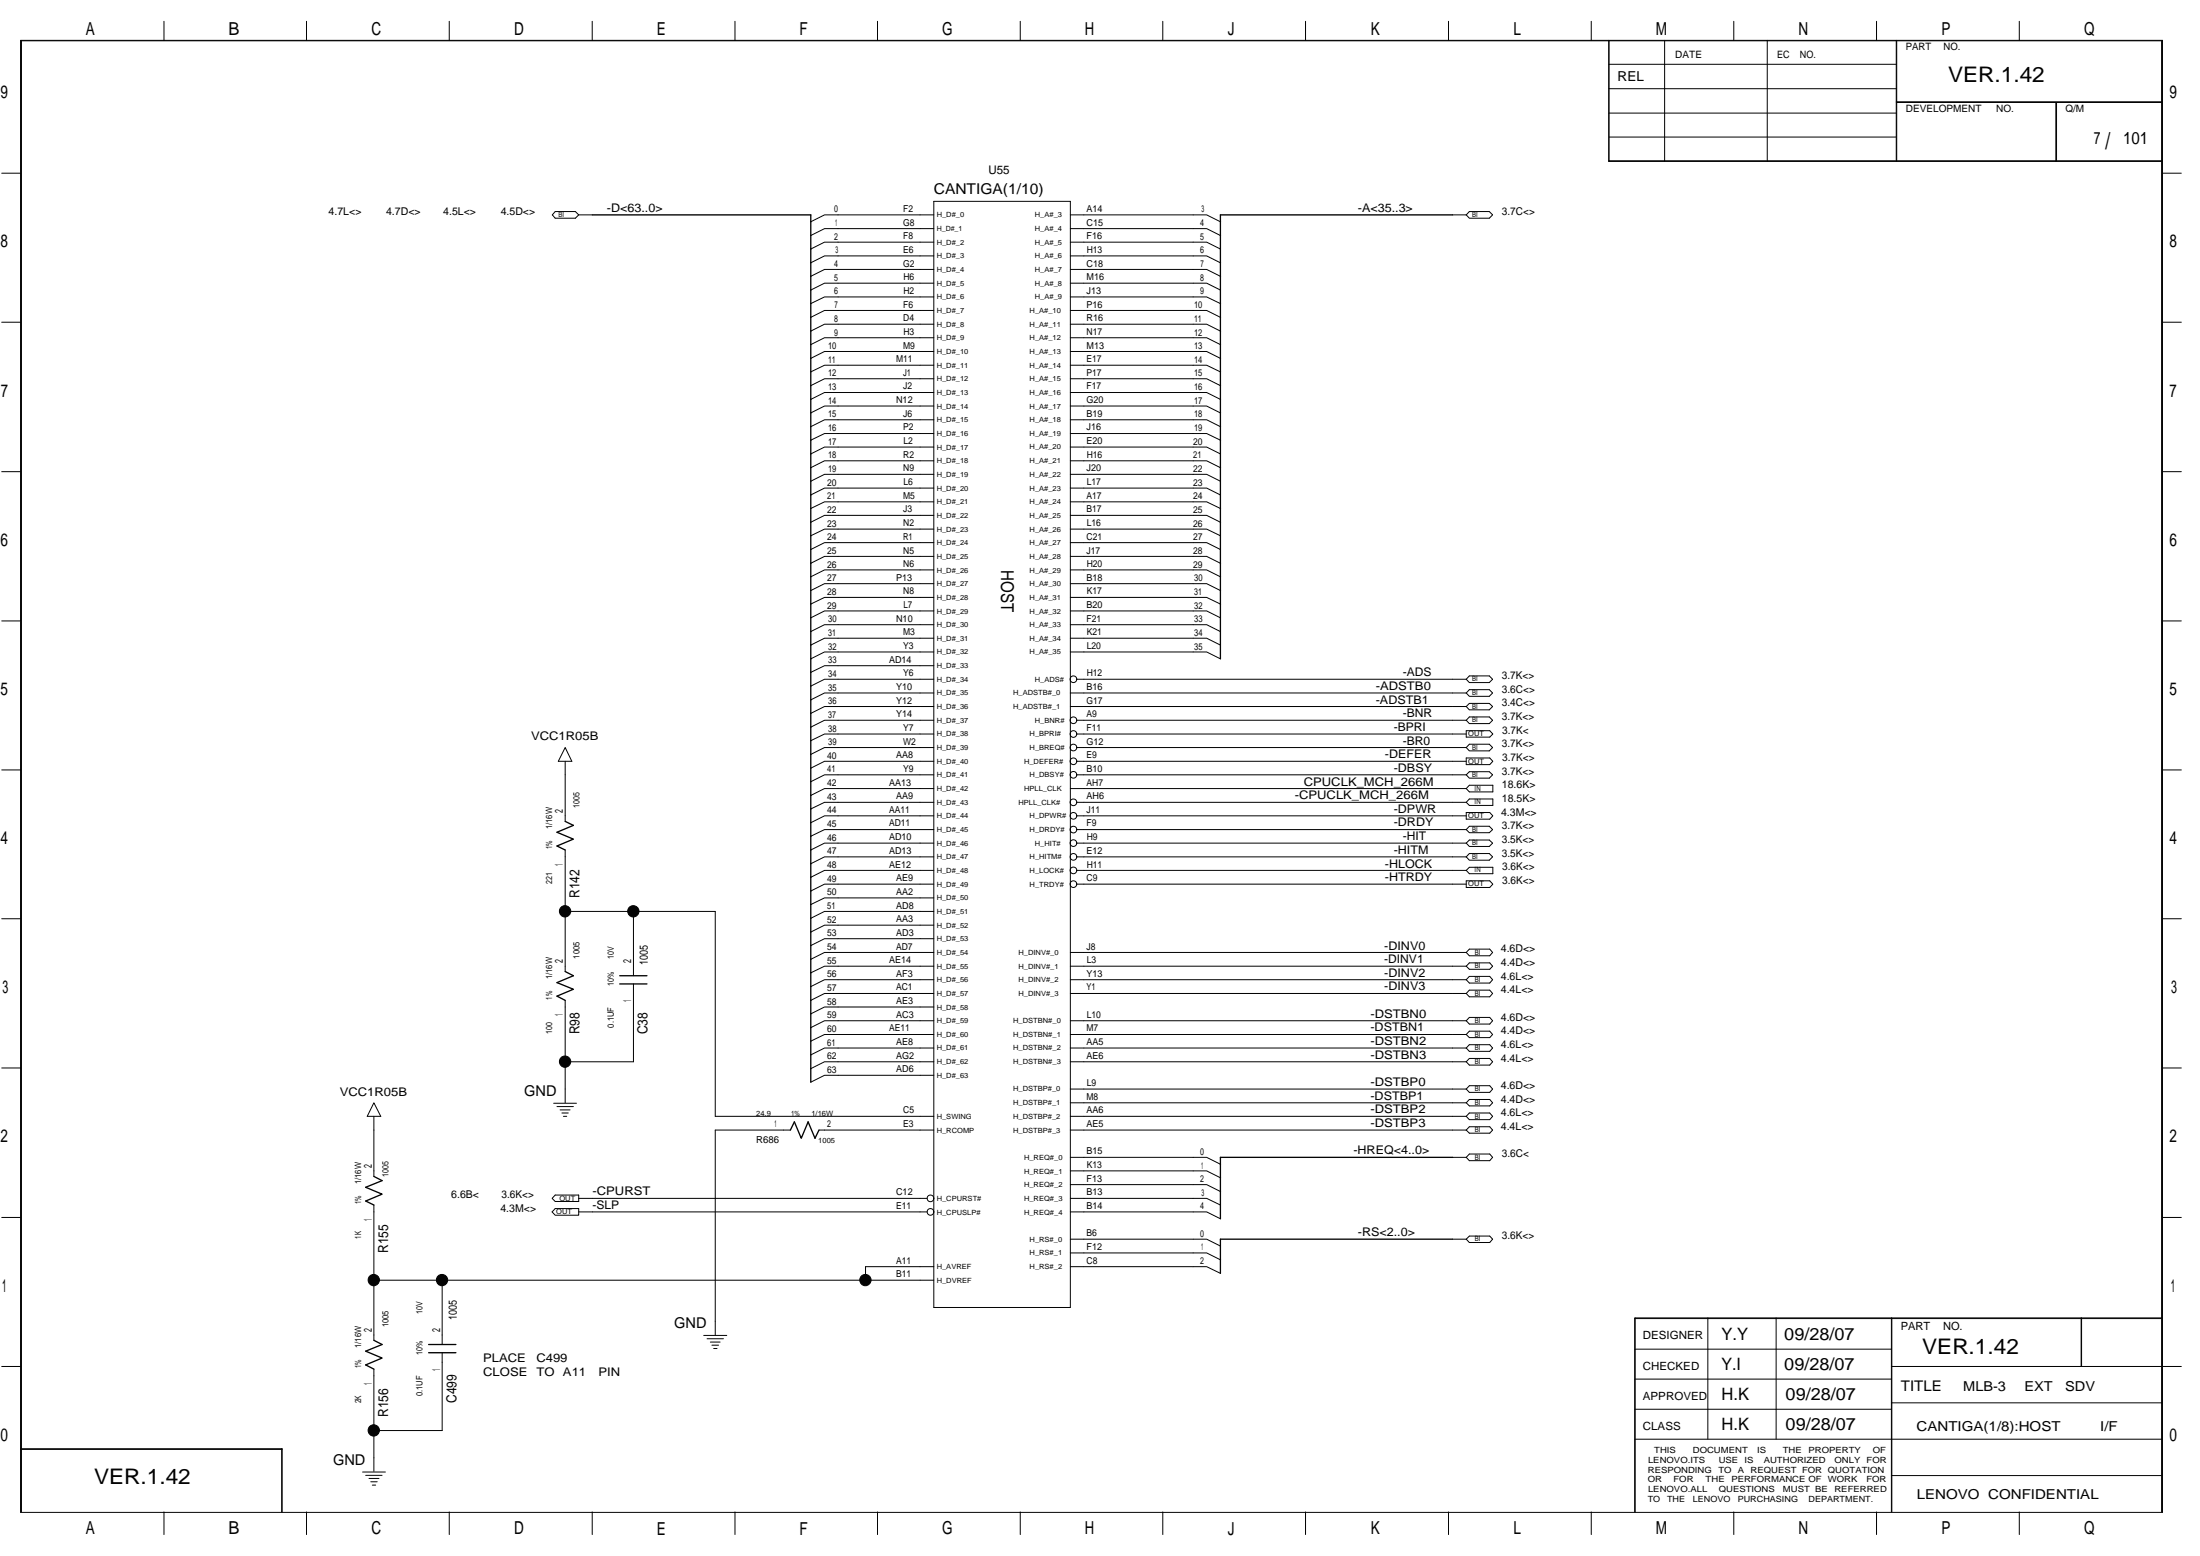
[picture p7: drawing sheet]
<svg xmlns="http://www.w3.org/2000/svg" width="420mm" height="297mm" viewBox="0 0 420 297" stroke-linecap="round" stroke-linejoin="round" font-family="sans-serif">
<g fill="none" stroke="#000" stroke-width=".25">
<path d="M113.1 41h41.7v165.6M277.4 41h-44.3v84.8M107.9 156.8l1.6 .8-3.1 1.3 3.1 1.3-3.1 1.3 1.5 .8M107.9 185.5l1.6 .8-3.1 1.3 3.1 1.2-3.1 1.4 1.5 .8M118.4 186.3h5.2M118.4 187.8h5.2M150.9 215.7l.8-1.5 1.3 3.1 1.3-3.1 1.3 3.1 .8-1.6M71.4 224.6l1.6 .8-3.2 1.3 3.2 1.3-3.2 1.3 1.6 .7M277.4 220.9h-44.3v11.8M277.4 236.6h-44.3v6.5M71.4 255.9l1.6 .8-3.2 1.2 3.2 1.3-3.2 1.4 1.6 .8M81.9 258.2h5.2"/>
<path d="M81.9 256.7h5.2"/>
</g>
<g fill="none" stroke="#000" stroke-width=".19">
<path d="M3.9 7.7h409.1v281h-409.1zM31.3 4.1v3.6M58.5 4.1v3.6M85.8 4.1v3.6M113.1 4.1v3.6M140.4 4.1v3.6M167.6 4.1v3.6M194.8 4.1v3.6M222.1 4.1v3.6M249.3 4.1v3.6M276.6 4.1v3.6M303.9 4.1v3.6"/>
<path d="M307.2 7.7v23.1h105.8M307.2 12.3h55M307.2 16.9h55M307.3 7.7v23.1M317.9 7.7v23.1M331.1 4.1v3.6M337.5 7.7v23.1M358.4 4.1v3.6M362.2 7.7v23.1M362.2 19.4h50.8M362.2 19.6h50.8M385.6 4.1v3.6"/>
<path d="M392.6 19.6v11.2M392.8 19.6v11.2M.3 33.1h3.6M178.3 38.4h26.1v211.2h-26.1zM307.2 30.7h105.8M307.2 21.6h55M307.3 26.2h54.9M413 33.1h3.6M106 40.4h3.9l.6 .6-.6 .7h-3.9l-.5-.7zM110.5 41h2.6M178.3 59.3h-20.8l-2.7 1.3M178.3 51.4h-20.8l-2.7 1.3"/>
<path d="M178.3 54.1h-20.8l-2.7 1.3M178.3 56.7h-20.8l-2.7 1.3M178.3 48.9h-20.8l-2.7 1.3M178.3 46.2h-20.8l-2.7 1.3M178.3 41h-20.8l-2.7 1.3M178.3 43.6h-20.8l-2.7 1.4M204.4 51.4h26.1l2.6 1.3M204.4 54.1h26.1l2.6 1.3M204.4 56.7h26.1l2.6 1.3M204.4 59.3h26.1l2.6 1.3M204.4 43.6h26.1l2.6 1.4M204.4 41h26.1l2.6 1.3"/>
<path d="M204.4 48.9h26.1l2.6 1.3M204.4 46.2h26.1l2.6 1.3M277.4 41h2.6M280.6 40.4h3.8l.7 .6-.7 .7h-3.8l-.6-.7zM.3 61.5h3.6M178.3 77.5h-20.8l-2.7 1.3M178.3 74.9h-20.8l-2.7 1.3M178.3 72.3h-20.8l-2.7 1.3M178.3 67.1h-20.8l-2.7 1.3M178.3 69.7h-20.8l-2.7 1.3M178.3 64.5h-20.8l-2.7 1.3M178.3 61.9h-20.8l-2.7 1.3"/>
<path d="M204.4 77.5h26.1l2.6 1.3M204.4 64.5h26.1l2.6 1.3M204.4 67.1h26.1l2.6 1.3M204.4 69.7h26.1l2.6 1.3M204.4 74.9h26.1l2.6 1.3M204.4 72.3h26.1l2.6 1.3M204.4 61.9h26.1l2.6 1.3M413 61.5h3.6M.3 90h3.6M178.3 88h-20.8l-2.7 1.3M178.3 85.3h-20.8l-2.7 1.4M178.3 82.8h-20.8l-2.7 1.2"/>
<path d="M178.3 80.1h-20.8l-2.7 1.3M178.3 98.4h-20.8l-2.7 1.3M178.3 93.2h-20.8l-2.7 1.3M178.3 95.8h-20.8l-2.7 1.3M178.3 90.6h-20.8l-2.7 1.3M204.4 90.6h26.1l2.6 1.3M204.4 93.2h26.1l2.6 1.3M204.4 95.8h26.1l2.6 1.3M204.4 98.4h26.1l2.6 1.3M204.4 80.1h26.1l2.6 1.3M204.4 85.3h26.1l2.6 1.4M204.4 82.8h26.1l2.6 1.2"/>
<path d="M204.4 88h26.1l2.6 1.3M413 90h3.6M.3 118.5h3.6M178.3 119.3h-20.8l-2.7 1.3M178.3 116.6h-20.8l-2.7 1.3M178.3 114h-20.8l-2.7 1.3M178.3 111.4h-20.8l-2.7 1.3M178.3 106.2h-20.8l-2.7 1.3M178.3 108.8h-20.8l-2.7 1.3M178.3 103.6h-20.8l-2.7 1.3M178.3 101h-20.8l-2.7 1.3M204.4 103.6h26.1l2.6 1.3"/>
<path d="M204.4 119.3h26.1l2.6 1.3M204.4 116.6h26.1l2.6 1.3M204.4 111.4h26.1l2.6 1.3M204.4 108.8h26.1l2.6 1.3M204.4 106.2h26.1l2.6 1.3M204.4 114h26.1l2.6 1.3M204.4 101h26.1l2.6 1.3M413 118.5h3.6M178.3 137.5h-20.8l-2.7 1.3M178.3 132.3h-20.8l-2.7 1.3M178.3 134.9h-20.8l-2.7 1.3M178.3 129.7h-20.8l-2.7 1.3"/>
<path d="M178.3 127.1h-20.8l-2.7 1.3M178.3 124.5h-20.8l-2.7 1.3M178.3 121.8h-20.8l-2.7 1.3M204.4 124.5h26.1l2.6 1.3M204.4 121.8h26.1l2.6 1.3M204.4 132.3h75.6M204.4 134.9h75.6M205.6 129.7h74.4M280 139.5h4.5l.6 .6-.6 .6h-4.5zM280 137.5h-74.4M280.6 136.9h3.8l.7 .6-.7 .6h-3.8l-.6-.6zM280.6 131.7h3.8l.7 .6-.7 .6h-3.8l-.6-.6z"/>
<path d="M280.6 134.3h3.8l.7 .6-.7 .6h-3.8l-.6-.6zM280.6 129h3.8l.7 .7-.7 .6h-3.8l-.6-.6zM.3 147h3.6M107.9 145.3v11.5M107.9 142.7l1.3 2.6h-2.6zM178.3 158.4h-20.8l-2.7 1.2M178.3 155.7h-20.8l-2.7 1.4M178.3 153.2h-20.8l-2.7 1.2M178.3 150.5h-20.8l-2.7 1.3M178.3 145.3h-20.8l-2.7 1.3M178.3 147.9h-20.8l-2.7 1.3M178.3 142.7h-20.8l-2.7 1.3"/>
<path d="M178.3 140.1h-20.8l-2.7 1.3M205.6 155.7h74.4M205.6 158.4h74.4M280 144.7h4.5l.6 .6-.6 .7h-4.5zM280 155.1h4.5l.6 .6-.6 .7h-4.5zM280 140.1h-74.4M280 142.7h-74.4M280 145.3h-74.4M280 147.9h-74.4M280 150.5h-75.6M280 153.2h-74.4M280 147.9l.6-.6h3.8l.7 .6-.7 .6h-3.8z"/>
<path d="M280.6 142.1h3.8l.7 .6-.7 .6h-3.8l-.6-.6zM280.6 157.7h3.8l.7 .7-.7 .6h-3.8l-.6-.6zM280.6 152.5h4.5v1.3h-4.5l-.6-.6zM280.6 149.9h4.5v1.3h-4.5l-.6-.7zM413 147h3.6M.3 175.4h3.6M107.9 174h28.7v39.1h41.7M107.9 162.3v23.2M121 174v12.3M178.3 179.2h-20.8l-2.7 1.3M178.3 176.6h-20.8l-2.7 1.3M178.3 171.4h-20.8l-2.7 1.3"/>
<path d="M178.3 174h-20.8l-2.7 1.3M178.3 168.8h-20.8l-2.7 1.3M178.3 166.2h-20.8l-2.7 1.3M178.3 163.6h-20.8l-2.7 1.3M178.3 161h-20.8l-2.7 1.3M205.6 161h74.4M205.6 166.2h74.4M280 168.1h4.5l.6 .7-.6 .6h-4.5zM280 163.6h-74.4M280 168.8h-74.4M280.6 162.9h3.8l.7 .7-.7 .6h-3.8l-.6-.6zM280.6 160.4h3.8l.7 .6-.7 .6h-3.8l-.6-.6z"/>
<path d="M280.6 165.6h4.5v1.2h-4.5l-.6-.6zM413 175.4h3.6M107.9 191v19.5M121 187.8v14.9h-13.1M178.3 197.5h-20.8l-2.7 1.3M178.3 194.9h-20.8l-2.7 1.3M178.3 192.2h-20.8l-2.7 1.3M178.3 189.7h-20.8l-2.7 1.3M178.3 184.4h-20.8l-2.7 1.3M178.3 187h-20.8l-2.7 1.3M178.3 181.8h-20.8l-2.7 1.3M204.4 181.8h75.6"/>
<path d="M204.4 184.4h75.6M204.4 187h75.6M204.4 189.7h75.6M204.4 197.5h75.6M280 194.9h-75.6M280.6 194.2h3.9l.6 .7-.6 .6h-3.9l-.6-.6zM280.6 196.9h3.9l.6 .6-.6 .6h-3.9l-.6-.6zM280.6 199.4h3.9l.6 .7-.6 .6h-3.9l-.6-.6zM280.6 189h3.9l.6 .7-.6 .6h-3.9l-.6-.6zM280.6 186.4h3.9l.6 .6-.6 .7h-3.9l-.6-.7zM280.6 181.2h3.9l.6 .6-.6 .7h-3.9l-.6-.7zM280.6 183.8h3.9l.6 .6-.6 .6h-3.9l-.6-.6z"/>
<path d="M.3 203.9h3.6M71.4 213.1v11.5M71.4 210.5l1.3 2.6h-2.6zM105.7 210.6h4.4M106.4 211.2h3.1M107 211.9h1.9M107.3 212.5h1.2M107.6 213.1h.6M150.9 215.7h-14.3v39.1M156.4 215.7h21.9M178.3 202.7h-20.8l-2.7 1.3M178.3 200.1h-20.8l-2.7 1.3"/>
<path d="M178.3 205.3h-20.8l-2.7 1.3M204.4 215.7h75.6M204.4 213.1h75.6M204.4 200.1h75.6M204.4 202.7h75.6M204.4 207.9h75.6M204.4 210.5h75.6M280.6 212.5h3.9l.6 .6-.6 .6h-3.9l-.6-.6zM280.6 202.1h3.9l.6 .6-.6 .6h-3.9l-.6-.6zM280.6 207.3h3.9l.6 .6-.6 .6h-3.9l-.6-.6zM280.6 209.9h3.9l.6 .6-.6 .6h-3.9l-.6-.6zM280.6 215.1h3.9l.6 .6-.6 .6h-3.9l-.6-.6z"/>
<path d="M413 203.9h3.6M.3 232.4h3.6M71.4 230v25.9M106 228.1h4.5v1.3h-4.5l-.6-.6zM106 230.7h4.5v1.3h-4.5l-.6-.6zM177.1 228.8h-66.6M177.1 231.4h-66.6M204.4 236.6h26.1l2.6 1.3M204.4 239.2h26.1l2.6 1.3M204.4 231.4h26.1l2.6 1.3M204.4 228.8h26.1l2.6 1.2M204.4 220.9h26.1l2.6 1.4"/>
<path d="M204.4 226.1h26.1l2.6 1.4M204.4 223.5h26.1l2.6 1.3M277.4 220.9h2.6M277.4 236.6h2.6M280 236.6l.6-.6h3.9l.6 .6-.6 .6h-3.9zM280.6 220.3h3.9l.6 .6-.6 .7h-3.9l-.6-.7zM413 232.4h3.6M84.4 244.4v12.3M84.4 258.2v14.9h-13M134.4 254.9h4.4M135 255.6h3.2M135.7 256.2h1.8"/>
<path d="M136 256.8h1.2M136.3 257.4h.6M178.3 241.8h-13v2.6M178.3 244.4h-106.9M204.4 241.8h26.1l2.6 1.3M312.2 251.7h100.8M312.2 257.6h49M312.3 251.6v37M326.2 251.6v23.1M339.2 251.6v23.1M361.2 251.6v37M361.3 251.6v37"/>
<path d="M397.5 251.6v9.3M413 251.6h-100.8v37M.3 260.9h3.6M3.9 276.6h50v12M3.9 276.7h50M53.8 276.6v12M71.4 261.4v19.5M312.2 274.7h100.8M312.2 263.3h49M312.2 269h49M361.2 267.8h51.8M361.2 260.9h55.4"/>
<path d="M31.3 288.6v4.3M58.5 288.6v4.3M69.2 281h4.4M69.8 281.6h3.2M70.5 282.2h1.9M70.8 282.9h1.2M71.1 283.5h.6M85.8 288.6v4.3M113.1 288.6v4.3M140.4 288.6v4.3M167.6 288.6v4.3M194.8 288.6v4.3"/>
<path d="M222.1 288.6v4.3M249.3 288.6v4.3M276.6 288.6v4.3M303.9 288.6v4.3M331.1 288.6v4.3M358.4 288.6v4.3M361.2 281.7h51.8M385.6 288.6v4.3M412.8 288.6v-280.8h-408.7v280.8"/>
<circle cx="205" cy="137.5" r=".64"/>
<circle cx="205" cy="129.7" r=".64"/>
<circle cx="205" cy="140.1" r=".64"/>
<circle cx="205" cy="145.3" r=".64"/>
<circle cx="205" cy="147.9" r=".64"/>
<circle cx="205" cy="142.7" r=".64"/>
<circle cx="205" cy="155.7" r=".64"/>
<circle cx="205" cy="153.2" r=".64"/>
<circle cx="205" cy="158.4" r=".64"/>
<circle cx="205" cy="166.2" r=".64"/>
<circle cx="205" cy="168.8" r=".64"/>
<circle cx="205" cy="160.9" r=".64"/>
<circle cx="205" cy="163.6" r=".64"/>
<circle cx="177.7" cy="228.8" r=".64"/>
<circle cx="177.7" cy="231.3" r=".64"/>
</g>
<g fill="#000" stroke="#000" stroke-width=".19">
<circle cx="107.9" cy="174" r="1.08"/>
<circle cx="121" cy="174" r="1.08"/>
<circle cx="107.9" cy="202.7" r="1.08"/>
<circle cx="71.4" cy="244.4" r="1.08"/>
<circle cx="84.4" cy="244.4" r="1.08"/>
<circle cx="165.3" cy="244.4" r="1.08"/>
<circle cx="71.4" cy="273.1" r="1.08"/>
</g>
<text font-size="4.4" x="402.1" y="28.4">/</text>
<g font-size="4.1">
<text x="372.1" y="15.7">VER.1.42</text>
<text x="367.1" y="258.4">VER.1.42</text>
<text x="18" y="283.2">VER.1.42</text>
</g>
<g font-size="3.4">
<text x="16.4" y="6.6">A</text>
<text x="43.6" y="6.6">B</text>
<text x="70.9" y="6.6">C</text>
<text x="98.2" y="6.6">D</text>
<text x="125.4" y="6.6">E</text>
<text x="152.7" y="6.6">F</text>
<text x="179.9" y="6.6">G</text>
<text x="207.2" y="6.6">H</text>
<text x="234.5" y="6.6">J</text>
<text x="261.8" y="6.6">K</text>
<text x="289" y="6.6">L</text>
<text x="316.2" y="6.6">M</text>
<text x="343.5" y="6.6">N</text>
<text x="370.8" y="6.6">P</text>
<text x="398" y="6.6">Q</text>
<text x=".1" y="18.8">9</text>
<text x="414.3" y="18.8">9</text>
<text x=".1" y="47.2">8</text>
<text x="414.3" y="47.2">8</text>
<text x=".2" y="75.7">7</text>
<text x="414.3" y="75.7">7</text>
<text x=".1" y="104.2">6</text>
<text x="414.3" y="104.2">6</text>
<text x="191.2" y="108.8" transform="rotate(90 191.2 108.8)">HOST</text>
<text x=".1" y="132.7">5</text>
<text x="414.3" y="132.7">5</text>
<text x=".1" y="161.1">4</text>
<text x="414.3" y="161.1">4</text>
<text x=".5" y="189.6">3</text>
<text x="414.6" y="189.6">3</text>
<text x=".1" y="218.1">2</text>
<text x="414.3" y="218.1">2</text>
<text x=".4" y="246.6">1</text>
<text x="414.6" y="246.6">1</text>
<text x=".1" y="275.1">0</text>
<text x="414.3" y="275.1">0</text>
<text x="16.4" y="292.9">A</text>
<text x="43.6" y="292.9">B</text>
<text x="70.9" y="292.9">C</text>
<text x="98.2" y="292.9">D</text>
<text x="125.4" y="292.9">E</text>
<text x="152.7" y="292.9">F</text>
<text x="179.9" y="292.9">G</text>
<text x="207.2" y="292.9">H</text>
<text x="234.5" y="292.9">J</text>
<text x="261.8" y="292.9">K</text>
<text x="289" y="292.9">L</text>
<text x="316.2" y="292.9">M</text>
<text x="343.5" y="292.9">N</text>
<text x="370.8" y="292.9">P</text>
<text x="398" y="292.9">Q</text>
</g>
<g font-size="3.3">
<text x="399.9" y="27.4">7</text>
<text x="405.5" y="27.4">101</text>
<text x="328.7" y="255.8">Y.Y</text>
<text x="340.8" y="255.8">09/28/07</text>
<text x="328.7" y="261.6">Y.I</text>
<text x="340.8" y="261.6">09/28/07</text>
<text x="328.8" y="267.3">H.K</text>
<text x="341" y="267.3">09/28/07</text>
<text x="328.8" y="273">H.K</text>
<text x="341" y="273">09/28/07</text>
</g>
<g font-size="2.8">
<text x="178.3" y="37.1">CANTIGA(1/10)</text>
<text x="100.1" y="209.2">GND</text>
<text x="128.8" y="253.5">GND</text>
<text x="363" y="265.6">TITLE</text>
<text x="63.6" y="279.6">GND</text>
</g>
<g font-size="2.7">
<text x="110.6" y="171.4" transform="rotate(-90 110.6 171.4)">R142</text>
<text x="110.6" y="197.5" transform="rotate(-90 110.6 197.5)">R98</text>
<text x="123.7" y="197.5" transform="rotate(-90 123.7 197.5)">C38</text>
<text x="74.2" y="239.2" transform="rotate(-90 74.2 239.2)">R155</text>
<text x="87.2" y="267.8" transform="rotate(-90 87.2 267.8)">C499</text>
<text x="74.2" y="270.5" transform="rotate(-90 74.2 270.5)">R156</text>
</g>
<g font-size="2.6">
<text x="308.9" y="15.5">REL</text>
<text x="374.9" y="265.5">MLB-3</text>
<text x="386.6" y="265.5">EXT</text>
<text x="394.4" y="265.5">SDV</text>
<text x="366" y="273.1">CANTIGA(1/8):HOST</text>
<text x="401.1" y="273.1">I/F</text>
<text x="366.1" y="286.1">LENOVO CONFIDENTIAL</text>
</g>
<g font-size="2.3">
<text x="188.8" y="33.1">U55</text>
<text x="115.9" y="40.5">-D&lt;63..0&gt;</text>
<text x="259.3" y="40.5">-A&lt;35..3&gt;</text>
<text x="262.8" y="131.7">-ADSTB0</text>
<text x="267.9" y="129.1">-ADS</text>
<text x="262.8" y="134.3">-ADSTB1</text>
<text x="267.9" y="136.9">-BNR</text>
<text x="101.4" y="141.4">VCC1R05B</text>
<text x="266.2" y="139.5">-BPRI</text>
<text x="267.9" y="142.2">-BR0</text>
<text x="249" y="150">CPUCLK_MCH_266M</text>
<text x="264.5" y="144.7">-DEFER</text>
<text x="266.2" y="147.4">-DBSY</text>
<text x="247.3" y="152.6">-CPUCLK_MCH_266M</text>
<text x="266.2" y="155.2">-DPWR</text>
<text x="266.2" y="157.8">-DRDY</text>
<text x="267.9" y="160.4">-HIT</text>
<text x="264.5" y="165.6">-HLOCK</text>
<text x="266.2" y="163">-HITM</text>
<text x="264.5" y="168.2">-HTRDY</text>
<text x="264.4" y="181.3">-DINV0</text>
<text x="264.4" y="183.9">-DINV1</text>
<text x="264.4" y="189.1">-DINV3</text>
<text x="264.4" y="186.5">-DINV2</text>
<text x="261.7" y="196.9">-DSTBN1</text>
<text x="261.7" y="194.3">-DSTBN0</text>
<text x="261.7" y="202.1">-DSTBN3</text>
<text x="261.7" y="199.5">-DSTBN2</text>
<text x="64.9" y="209.2">VCC1R05B</text>
<text x="261.7" y="209.9">-DSTBP1</text>
<text x="261.7" y="207.3">-DSTBP0</text>
<text x="261.7" y="215.1">-DSTBP3</text>
<text x="261.7" y="212.6">-DSTBP2</text>
<text x="258.5" y="220.4">-HREQ&lt;4..0&gt;</text>
<text x="113.1" y="230.8">-SLP</text>
<text x="113.1" y="228.2">-CPURST</text>
<text x="259.3" y="236">-RS&lt;2..0&gt;</text>
<text x="92.3" y="260">PLACE</text>
<text x="92.3" y="262.6">CLOSE</text>
<text x="102.4" y="260">C499</text>
<text x="102.4" y="262.6">TO</text>
<text x="107.5" y="262.6">A11</text>
<text x="114.3" y="262.6">PIN</text>
</g>
<g font-size="2.2">
<text x="123.7" y="184.3" transform="rotate(-90 123.7 184.3)">1005</text>
<text x="87.2" y="252.1" transform="rotate(-90 87.2 252.1)">1005</text>
<text x="313.8" y="255.7">DESIGNER</text>
<text x="363" y="253.8">PART</text>
<text x="371.1" y="253.8">NO.</text>
<text x="313.8" y="261.5">CHECKED</text>
<text x="313.8" y="267.2">APPROVED</text>
<text x="313.8" y="272.9">CLASS</text>
</g>
<g font-size="2.1">
<text x="107.5" y="155.2" transform="rotate(-90 107.5 155.2)">2</text>
<text x="107.5" y="165.3" transform="rotate(-90 107.5 165.3)">1</text>
<text x="107.5" y="183.9" transform="rotate(-90 107.5 183.9)">2</text>
<text x="120.6" y="183.9" transform="rotate(-90 120.6 183.9)">2</text>
<text x="120.6" y="191.3" transform="rotate(-90 120.6 191.3)">1</text>
<text x="107.5" y="194" transform="rotate(-90 107.5 194)">1</text>
<text x="71" y="223" transform="rotate(-90 71 223)">2</text>
<text x="71" y="233.1" transform="rotate(-90 71 233.1)">1</text>
<text x="71" y="254.3" transform="rotate(-90 71 254.3)">2</text>
<text x="84.1" y="254.3" transform="rotate(-90 84.1 254.3)">2</text>
<text x="84.1" y="261.7" transform="rotate(-90 84.1 261.7)">1</text>
<text x="71" y="264.4" transform="rotate(-90 71 264.4)">1</text>
</g>
<g font-size="2">
<text x="62.8" y="41">4.7L&lt;&gt;</text>
<text x="73.7" y="41">4.7D&lt;&gt;</text>
<text x="84.7" y="41">4.5L&lt;&gt;</text>
<text x="95.6" y="41">4.5D&lt;&gt;</text>
<text x="286.8" y="41">3.7C&lt;&gt;</text>
<text x="286.8" y="129.6">3.7K&lt;&gt;</text>
<text x="286.8" y="137.5">3.7K&lt;&gt;</text>
<text x="286.8" y="132.2">3.6C&lt;&gt;</text>
<text x="286.8" y="134.8">3.4C&lt;&gt;</text>
<text x="286.8" y="142.7">3.7K&lt;&gt;</text>
<text x="286.9" y="140.1">3.7K&lt;</text>
<text x="286.8" y="147.9">3.7K&lt;&gt;</text>
<text x="286.9" y="145.3">3.7K&lt;&gt;</text>
<text x="286.7" y="155.7">4.3M&lt;&gt;</text>
<text x="286.8" y="153.1">18.5K&gt;</text>
<text x="286.8" y="150.5">18.6K&gt;</text>
<text x="286.8" y="158.3">3.7K&lt;&gt;</text>
<text x="286.8" y="160.9">3.5K&lt;&gt;</text>
<text x="286.8" y="163.5">3.5K&lt;&gt;</text>
<text x="286.9" y="166.1">3.6K&lt;&gt;</text>
<text x="286.9" y="168.7">3.6K&lt;&gt;</text>
<text x="286.6" y="184.4">4.4D&lt;&gt;</text>
<text x="286.6" y="181.8">4.6D&lt;&gt;</text>
<text x="286.6" y="189.6">4.4L&lt;&gt;</text>
<text x="286.6" y="187">4.6L&lt;&gt;</text>
<text x="286.6" y="197.4">4.4D&lt;&gt;</text>
<text x="286.6" y="194.8">4.6D&lt;&gt;</text>
<text x="286.6" y="202.6">4.4L&lt;&gt;</text>
<text x="286.6" y="200">4.6L&lt;&gt;</text>
<text x="286.6" y="207.9">4.6D&lt;&gt;</text>
<text x="286.6" y="215.7">4.4L&lt;&gt;</text>
<text x="286.6" y="213.1">4.6L&lt;&gt;</text>
<text x="286.6" y="210.5">4.4D&lt;&gt;</text>
<text x="286.8" y="220.9">3.6C&lt;</text>
<text x="86.2" y="228.7">6.6B&lt;</text>
<text x="95.6" y="231.3">4.3M&lt;&gt;</text>
<text x="95.8" y="228.7">3.6K&lt;&gt;</text>
<text x="286.8" y="236.5">3.6K&lt;&gt;</text>
</g>
<g font-size="1.9">
<text x="319.9" y="11">DATE</text>
<text x="339.4" y="11">EC</text>
<text x="343.7" y="11">NO.</text>
<text x="364" y="9.5">PART</text>
<text x="371.2" y="9.5">NO.</text>
<text x="364" y="21.3">DEVELOPMENT</text>
<text x="381.2" y="21.3">NO.</text>
<text x="394.5" y="21.3">Q/M</text>
<text x="144.4" y="218.3">R686</text>
</g>
<g font-size="1.8">
<text x="159.3" y="40.6">0</text>
<text x="172.5" y="40.5">F2</text>
<text x="207.5" y="40.5">A14</text>
<text x="229.4" y="40.6">3</text>
<text x="159.3" y="45.8">2</text>
<text x="159.5" y="43.2">1</text>
<text x="172.5" y="43.1">G8</text>
<text x="172.5" y="45.7">F8</text>
<text x="207.5" y="45.7">F16</text>
<text x="207.5" y="43.1">C15</text>
<text x="229.2" y="45.8">5</text>
<text x="229.2" y="43.2">4</text>
<text x="159.3" y="53.6">5</text>
<text x="159.3" y="51">4</text>
<text x="159.5" y="48.4">3</text>
<text x="172.5" y="50.9">G2</text>
<text x="172.5" y="48.3">E6</text>
<text x="172.5" y="53.5">H6</text>
<text x="207.5" y="53.5">M16</text>
<text x="207.5" y="50.9">C18</text>
<text x="207.5" y="48.3">H13</text>
<text x="229.2" y="48.4">6</text>
<text x="229.2" y="53.6">8</text>
<text x="229.3" y="51">7</text>
<text x="159.3" y="56.2">6</text>
<text x="159.4" y="58.8">7</text>
<text x="172.5" y="58.7">F6</text>
<text x="172.5" y="56.1">H2</text>
<text x="207.5" y="58.7">P16</text>
<text x="207.5" y="56.1">J13</text>
<text x="228" y="58.8">10</text>
<text x="229.2" y="56.2">9</text>
<text x="159.3" y="61.4">8</text>
<text x="159.3" y="64.1">9</text>
<text x="172.5" y="61.3">D4</text>
<text x="172.5" y="63.9">H3</text>
<text x="207.5" y="63.9">N17</text>
<text x="207.5" y="61.3">R16</text>
<text x="228" y="61.4">11</text>
<text x="228" y="64.1">12</text>
<text x="158.1" y="69.3">11</text>
<text x="158.1" y="66.6">10</text>
<text x="158.1" y="71.8">12</text>
<text x="171.1" y="69.1">M11</text>
<text x="172.5" y="66.5">M9</text>
<text x="172.5" y="71.8">J1</text>
<text x="207.5" y="71.8">P17</text>
<text x="207.5" y="66.5">M13</text>
<text x="207.5" y="69.1">E17</text>
<text x="228" y="71.8">15</text>
<text x="228" y="69.3">14</text>
<text x="228" y="66.6">13</text>
<text x="158.1" y="74.5">13</text>
<text x="158.1" y="77.1">14</text>
<text x="171.1" y="77">N12</text>
<text x="172.5" y="74.3">J2</text>
<text x="207.5" y="77">G20</text>
<text x="207.5" y="74.3">F17</text>
<text x="228" y="74.5">16</text>
<text x="228" y="77.1">17</text>
<text x="158.1" y="79.7">15</text>
<text x="158.1" y="82.3">16</text>
<text x="172.5" y="79.6">J6</text>
<text x="172.5" y="82.2">P2</text>
<text x="207.5" y="82.2">J16</text>
<text x="207.5" y="79.6">B19</text>
<text x="228" y="82.3">19</text>
<text x="228" y="79.7">18</text>
<text x="158.1" y="84.9">17</text>
<text x="158.1" y="87.5">18</text>
<text x="172.5" y="87.4">R2</text>
<text x="172.5" y="84.8">L2</text>
<text x="207.5" y="84.8">E20</text>
<text x="207.5" y="87.4">H16</text>
<text x="227.9" y="87.5">21</text>
<text x="227.9" y="84.9">20</text>
<text x="158" y="95.3">21</text>
<text x="158" y="92.7">20</text>
<text x="158.1" y="90.1">19</text>
<text x="172.5" y="90">N9</text>
<text x="172.5" y="95.2">M5</text>
<text x="172.5" y="92.6">L6</text>
<text x="207.5" y="95.2">A17</text>
<text x="207.5" y="90">J20</text>
<text x="207.5" y="92.6">L17</text>
<text x="227.9" y="95.3">24</text>
<text x="227.9" y="92.7">23</text>
<text x="227.9" y="90.1">22</text>
<text x="158" y="97.9">22</text>
<text x="158" y="100.5">23</text>
<text x="172.5" y="97.8">J3</text>
<text x="172.5" y="100.4">N2</text>
<text x="207.5" y="97.8">B17</text>
<text x="207.5" y="100.4">L16</text>
<text x="227.9" y="100.5">26</text>
<text x="227.9" y="97.9">25</text>
<text x="158" y="103.1">24</text>
<text x="158" y="105.7">25</text>
<text x="172.5" y="103">R1</text>
<text x="172.5" y="105.7">N5</text>
<text x="207.5" y="103">C21</text>
<text x="207.5" y="105.7">J17</text>
<text x="227.9" y="105.7">28</text>
<text x="227.9" y="103.1">27</text>
<text x="158" y="108.4">26</text>
<text x="158" y="111">27</text>
<text x="158" y="113.6">28</text>
<text x="171.1" y="110.9">P13</text>
<text x="172.5" y="113.5">N8</text>
<text x="172.5" y="108.2">N6</text>
<text x="207.5" y="110.9">B18</text>
<text x="207.5" y="113.5">K17</text>
<text x="207.5" y="108.2">H20</text>
<text x="227.9" y="108.4">29</text>
<text x="228.1" y="113.6">31</text>
<text x="228.1" y="111">30</text>
<text x="158" y="116.2">29</text>
<text x="158.2" y="118.8">30</text>
<text x="171.1" y="118.7">N10</text>
<text x="172.5" y="116.1">L7</text>
<text x="207.5" y="118.7">F21</text>
<text x="207.5" y="116.1">B20</text>
<text x="228.1" y="116.2">32</text>
<text x="228.1" y="118.8">33</text>
<text x="158.2" y="121.4">31</text>
<text x="158.2" y="124">32</text>
<text x="172.5" y="123.9">Y3</text>
<text x="172.5" y="121.3">M3</text>
<text x="207.5" y="123.9">L20</text>
<text x="207.5" y="121.3">K21</text>
<text x="228.1" y="121.4">34</text>
<text x="228.1" y="124">35</text>
<text x="158.2" y="126.6">33</text>
<text x="158.2" y="129.2">34</text>
<text x="158.2" y="131.8">35</text>
<text x="169.8" y="126.5">AD14</text>
<text x="171.1" y="131.7">Y10</text>
<text x="172.5" y="129.1">Y6</text>
<text x="207.5" y="131.7">B16</text>
<text x="207.5" y="129.1">H12</text>
<text x="158.2" y="134.5">36</text>
<text x="158.2" y="137">37</text>
<text x="171.1" y="136.9">Y14</text>
<text x="171.1" y="134.3">Y12</text>
<text x="207.5" y="136.9">A9</text>
<text x="207.5" y="134.3">G17</text>
<text x="158.2" y="139.7">38</text>
<text x="158.2" y="142.2">39</text>
<text x="172.5" y="139.5">Y7</text>
<text x="172.5" y="142.2">W2</text>
<text x="207.5" y="142.2">G12</text>
<text x="207.5" y="139.5">F11</text>
<text x="158" y="144.9">40</text>
<text x="158" y="147.4">41</text>
<text x="169.8" y="150">AA13</text>
<text x="171.1" y="144.7">AA8</text>
<text x="172.5" y="147.4">Y9</text>
<text x="207.5" y="144.7">E9</text>
<text x="207.5" y="147.4">B10</text>
<text x="207.5" y="150">AH7</text>
<text x="158" y="150.1">42</text>
<text x="158" y="152.7">43</text>
<text x="158" y="155.3">44</text>
<text x="169.8" y="155.2">AA11</text>
<text x="171.1" y="152.6">AA9</text>
<text x="207.5" y="155.2">J11</text>
<text x="207.5" y="152.6">AH6</text>
<text x="158" y="160.5">46</text>
<text x="158" y="157.9">45</text>
<text x="169.8" y="157.8">AD11</text>
<text x="169.8" y="160.4">AD10</text>
<text x="207.5" y="157.8">F9</text>
<text x="207.5" y="160.4">H9</text>
<text x="158" y="163.1">47</text>
<text x="158" y="165.7">48</text>
<text x="169.8" y="163">AD13</text>
<text x="169.8" y="165.6">AE12</text>
<text x="207.5" y="163">E12</text>
<text x="207.5" y="165.6">H11</text>
<text x="158" y="168.3">49</text>
<text x="158" y="173.5">51</text>
<text x="158" y="170.9">50</text>
<text x="171.1" y="173.4">AD8</text>
<text x="171.1" y="170.8">AA2</text>
<text x="171.1" y="168.2">AE9</text>
<text x="207.5" y="168.2">C9</text>
<text x="158" y="176.1">52</text>
<text x="158" y="178.8">53</text>
<text x="171.1" y="178.6">AD3</text>
<text x="171.1" y="176.1">AA3</text>
<text x="158" y="181.4">54</text>
<text x="158" y="184">55</text>
<text x="169.8" y="183.9">AE14</text>
<text x="171.1" y="181.3">AD7</text>
<text x="207.5" y="181.3">J8</text>
<text x="207.5" y="183.9">L3</text>
<text x="158" y="186.6">56</text>
<text x="158" y="189.2">57</text>
<text x="158" y="191.8">58</text>
<text x="171.1" y="189.1">AC1</text>
<text x="171.1" y="186.5">AF3</text>
<text x="171.1" y="191.7">AE3</text>
<text x="207.5" y="186.5">Y13</text>
<text x="207.5" y="189.1">Y1</text>
<text x="158" y="194.4">59</text>
<text x="158" y="197">60</text>
<text x="169.8" y="196.9">AE11</text>
<text x="171.1" y="194.3">AC3</text>
<text x="207.5" y="196.9">M7</text>
<text x="207.5" y="194.3">L10</text>
<text x="158" y="199.6">61</text>
<text x="158" y="202.2">62</text>
<text x="171.1" y="202.1">AG2</text>
<text x="171.1" y="199.5">AE8</text>
<text x="207.5" y="199.5">AA5</text>
<text x="207.5" y="202.1">AE6</text>
<text x="158" y="204.8">63</text>
<text x="171.1" y="204.7">AD6</text>
<text x="207.5" y="209.9">M8</text>
<text x="207.5" y="207.3">L9</text>
<text x="147.9" y="215.1">1</text>
<text x="158" y="215.1">2</text>
<text x="172.5" y="212.6">C5</text>
<text x="172.5" y="215.1">E3</text>
<text x="207.5" y="212.6">AA6</text>
<text x="207.5" y="215.1">AE5</text>
<text x="207.5" y="220.4">B15</text>
<text x="229.2" y="220.5">0</text>
<text x="207.5" y="225.6">F13</text>
<text x="207.5" y="223">K13</text>
<text x="229.2" y="225.7">2</text>
<text x="229.4" y="223.1">1</text>
<text x="171.1" y="230.8">E11</text>
<text x="171.1" y="228.2">C12</text>
<text x="207.5" y="230.8">B14</text>
<text x="207.5" y="228.2">B13</text>
<text x="229.2" y="230.9">4</text>
<text x="229.4" y="228.3">3</text>
<text x="207.5" y="238.6">F12</text>
<text x="207.5" y="236">B6</text>
<text x="229.2" y="236.1">0</text>
<text x="229.4" y="238.7">1</text>
<text x="171.1" y="243.8">B11</text>
<text x="171.1" y="241.2">A11</text>
<text x="207.5" y="241.2">C8</text>
<text x="229.2" y="241.3">2</text>
</g>
<g font-size="1.7">
<text x="110.7" y="154.3" transform="rotate(-90 110.7 154.3)">1005</text>
<text x="105.5" y="158.2" transform="rotate(-90 105.5 158.2)">1/16W</text>
<text x="105.5" y="162.1" transform="rotate(-90 105.5 162.1)">1%</text>
<text x="105.5" y="168.8" transform="rotate(-90 105.5 168.8)">221</text>
<text x="110.7" y="183" transform="rotate(-90 110.7 183)">1005</text>
<text x="117.2" y="183" transform="rotate(-90 117.2 183)">10V</text>
<text x="105.5" y="190.8" transform="rotate(-90 105.5 190.8)">1%</text>
<text x="105.5" y="186.9" transform="rotate(-90 105.5 186.9)">1/16W</text>
<text x="117.2" y="188.2" transform="rotate(-90 117.2 188.2)">10%</text>
<text x="105.5" y="197.4" transform="rotate(-90 105.5 197.4)">100</text>
<text x="117.2" y="196.2" transform="rotate(-90 117.2 196.2)">0.1UF</text>
<text x="69" y="226" transform="rotate(-90 69 226)">1/16W</text>
<text x="74.2" y="224.7" transform="rotate(-90 74.2 224.7)">1005</text>
<text x="69" y="229.9" transform="rotate(-90 69 229.9)">1%</text>
<text x="69" y="236.4" transform="rotate(-90 69 236.4)">1K</text>
<text x="80.7" y="250.8" transform="rotate(-90 80.7 250.8)">10V</text>
<text x="69" y="257.3" transform="rotate(-90 69 257.3)">1/16W</text>
<text x="74.2" y="253.4" transform="rotate(-90 74.2 253.4)">1005</text>
<text x="69" y="261.2" transform="rotate(-90 69 261.2)">1%</text>
<text x="80.7" y="258.6" transform="rotate(-90 80.7 258.6)">10%</text>
<text x="69" y="267.8" transform="rotate(-90 69 267.8)">2K</text>
<text x="80.7" y="266.6" transform="rotate(-90 80.7 266.6)">0.1UF</text>
</g>
<g font-size="1.6">
<text x="314.7" y="281.2">RESPONDING</text>
<text x="314.7" y="279.3">LENOVO.ITS</text>
<text x="315.9" y="277.5">THIS</text>
<text x="323.3" y="277.5">DOCUMENT</text>
<text x="328.2" y="281.2">TO</text>
<text x="328.2" y="279.3">USE</text>
<text x="331.9" y="281.2">A</text>
<text x="333.2" y="279.3">IS</text>
<text x="334.3" y="281.2">REQUEST FOR QUOTATION</text>
<text x="335.6" y="277.5">IS</text>
<text x="336.8" y="279.3">AUTHORIZED</text>
<text x="340.5" y="277.5">THE</text>
<text x="345.4" y="277.5">PROPERTY</text>
<text x="350.3" y="279.3">ONLY</text>
<text x="356.5" y="279.3">FOR</text>
<text x="357.7" y="277.5">OF</text>
<text x="314.7" y="286.7">TO</text>
<text x="314.7" y="283">OR</text>
<text x="314.7" y="284.9">LENOVO.ALL</text>
<text x="318.4" y="286.7">THE</text>
<text x="319.6" y="283">FOR</text>
<text x="323.3" y="286.7">LENOVO</text>
<text x="325.7" y="283">THE</text>
<text x="328.2" y="284.9">QUESTIONS</text>
<text x="330.7" y="283">PERFORMANCE OF</text>
<text x="331.9" y="286.7">PURCHASING</text>
<text x="340.5" y="284.9">MUST BE</text>
<text x="345.4" y="286.7">DEPARTMENT.</text>
<text x="349.1" y="283">WORK</text>
<text x="350.3" y="284.9">REFERRED</text>
<text x="356.4" y="283">FOR</text>
</g>
<g font-size="1.4">
<text x="106.7" y="41.4">BI</text>
<text x="178.9" y="41.5">H_D#_0</text>
<text x="197.6" y="41.5">H_A#_3</text>
<text x="281.2" y="41.4">BI</text>
<text x="178.9" y="46.7">H_D#_2</text>
<text x="178.9" y="44.1">H_D#_1</text>
<text x="197.6" y="46.7">H_A#_5</text>
<text x="197.6" y="44.1">H_A#_4</text>
<text x="178.9" y="51.9">H_D#_4</text>
<text x="178.9" y="49.3">H_D#_3</text>
<text x="197.6" y="51.9">H_A#_7</text>
<text x="197.6" y="49.3">H_A#_6</text>
<text x="178.9" y="59.8">H_D#_7</text>
<text x="178.9" y="57.1">H_D#_6</text>
<text x="178.9" y="54.5">H_D#_5</text>
<text x="196.6" y="59.8">H_A#_10</text>
<text x="197.6" y="57.1">H_A#_9</text>
<text x="197.6" y="54.5">H_A#_8</text>
<text x="178.9" y="65">H_D#_9</text>
<text x="178.9" y="62.4">H_D#_8</text>
<text x="196.6" y="65">H_A#_12</text>
<text x="196.6" y="62.4">H_A#_11</text>
<text x="178.9" y="70.2">H_D#_11</text>
<text x="178.9" y="67.6">H_D#_10</text>
<text x="196.6" y="70.2">H_A#_14</text>
<text x="196.6" y="67.6">H_A#_13</text>
<text x="178.9" y="75.4">H_D#_13</text>
<text x="178.9" y="72.8">H_D#_12</text>
<text x="196.6" y="75.4">H_A#_16</text>
<text x="196.6" y="72.8">H_A#_15</text>
<text x="178.9" y="83.2">H_D#_16</text>
<text x="178.9" y="80.6">H_D#_15</text>
<text x="178.9" y="78">H_D#_14</text>
<text x="196.6" y="83.2">H_A#_19</text>
<text x="196.6" y="80.6">H_A#_18</text>
<text x="196.6" y="78">H_A#_17</text>
<text x="178.9" y="88.4">H_D#_18</text>
<text x="178.9" y="85.8">H_D#_17</text>
<text x="196.6" y="88.4">H_A#_21</text>
<text x="196.6" y="85.8">H_A#_20</text>
<text x="178.9" y="93.6">H_D#_20</text>
<text x="178.9" y="91.1">H_D#_19</text>
<text x="196.6" y="93.6">H_A#_23</text>
<text x="196.6" y="91.1">H_A#_22</text>
<text x="178.9" y="101.5">H_D#_23</text>
<text x="178.9" y="98.8">H_D#_22</text>
<text x="178.9" y="96.3">H_D#_21</text>
<text x="196.6" y="101.5">H_A#_26</text>
<text x="196.6" y="98.8">H_A#_25</text>
<text x="196.6" y="96.3">H_A#_24</text>
<text x="178.9" y="106.7">H_D#_25</text>
<text x="178.9" y="104.1">H_D#_24</text>
<text x="196.6" y="106.7">H_A#_28</text>
<text x="196.6" y="104.1">H_A#_27</text>
<text x="178.9" y="111.9">H_D#_27</text>
<text x="178.9" y="109.3">H_D#_26</text>
<text x="196.6" y="111.9">H_A#_30</text>
<text x="196.6" y="109.3">H_A#_29</text>
<text x="178.9" y="119.7">H_D#_30</text>
<text x="178.9" y="117.1">H_D#_29</text>
<text x="178.9" y="114.5">H_D#_28</text>
<text x="196.6" y="119.7">H_A#_33</text>
<text x="196.6" y="117.1">H_A#_32</text>
<text x="196.6" y="114.5">H_A#_31</text>
<text x="178.9" y="124.9">H_D#_32</text>
<text x="178.9" y="122.3">H_D#_31</text>
<text x="196.6" y="124.9">H_A#_35</text>
<text x="196.6" y="122.3">H_A#_34</text>
<text x="178.9" y="130.2">H_D#_34</text>
<text x="178.9" y="127.5">H_D#_33</text>
<text x="197.6" y="130.2">H_ADS#</text>
<text x="281.2" y="130.1">BI</text>
<text x="178.9" y="138">H_D#_37</text>
<text x="178.9" y="135.4">H_D#_36</text>
<text x="178.9" y="132.8">H_D#_35</text>
<text x="193.5" y="135.4">H_ADSTB#_1</text>
<text x="193.5" y="132.8">H_ADSTB#_0</text>
<text x="197.6" y="138">H_BNR#</text>
<text x="281.2" y="135.3">BI</text>
<text x="281.2" y="132.7">BI</text>
<text x="281.2" y="137.9">BI</text>
<text x="178.9" y="143.2">H_D#_39</text>
<text x="178.9" y="140.6">H_D#_38</text>
<text x="196.6" y="143.2">H_BREQ#</text>
<text x="196.6" y="140.6">H_BPRI#</text>
<text x="280.4" y="140.5">OUT</text>
<text x="281.2" y="143.1">BI</text>
<text x="178.9" y="148.4">H_D#_41</text>
<text x="178.9" y="145.8">H_D#_40</text>
<text x="195.6" y="145.8">H_DEFER#</text>
<text x="196.6" y="148.4">H_DBSY#</text>
<text x="280.4" y="145.8">OUT</text>
<text x="281.2" y="148.3">BI</text>
<text x="178.9" y="153.6">H_D#_43</text>
<text x="178.9" y="151">H_D#_42</text>
<text x="194.5" y="153.6">HPLL_CLK#</text>
<text x="195.6" y="151">HPLL_CLK</text>
<text x="281.6" y="150.9">IN</text>
<text x="281.6" y="153.5">IN</text>
<text x="178.9" y="161.5">H_D#_46</text>
<text x="178.9" y="158.8">H_D#_45</text>
<text x="178.9" y="156.2">H_D#_44</text>
<text x="196.6" y="158.8">H_DRDY#</text>
<text x="196.6" y="156.2">H_DPWR#</text>
<text x="197.6" y="161.5">H_HIT#</text>
<text x="280.4" y="156.2">OUT</text>
<text x="281.2" y="161.4">BI</text>
<text x="281.2" y="158.8">BI</text>
<text x="178.9" y="166.7">H_D#_48</text>
<text x="178.9" y="164">H_D#_47</text>
<text x="196.6" y="166.7">H_LOCK#</text>
<text x="196.6" y="164">H_HITM#</text>
<text x="281.2" y="164">BI</text>
<text x="281.6" y="166.5">IN</text>
<text x="178.9" y="171.9">H_D#_50</text>
<text x="178.9" y="169.2">H_D#_49</text>
<text x="196.6" y="169.2">H_TRDY#</text>
<text x="280.4" y="169.2">OUT</text>
<text x="178.9" y="179.7">H_D#_53</text>
<text x="178.9" y="177.1">H_D#_52</text>
<text x="178.9" y="174.5">H_D#_51</text>
<text x="178.9" y="184.9">H_D#_55</text>
<text x="178.9" y="182.3">H_D#_54</text>
<text x="194.5" y="184.9">H_DINV#_1</text>
<text x="194.5" y="182.3">H_DINV#_0</text>
<text x="281.7" y="184.9">BI</text>
<text x="281.7" y="182.2">BI</text>
<text x="178.9" y="190.1">H_D#_57</text>
<text x="178.9" y="187.5">H_D#_56</text>
<text x="194.5" y="190.1">H_DINV#_3</text>
<text x="194.5" y="187.5">H_DINV#_2</text>
<text x="281.7" y="187.5">BI</text>
<text x="281.7" y="190.1">BI</text>
<text x="178.9" y="197.9">H_D#_60</text>
<text x="178.9" y="195.3">H_D#_59</text>
<text x="178.9" y="192.7">H_D#_58</text>
<text x="193.5" y="197.9">H_DSTBN#_1</text>
<text x="193.5" y="195.3">H_DSTBN#_0</text>
<text x="281.7" y="195.3">BI</text>
<text x="281.7" y="197.9">BI</text>
<text x="178.9" y="203.2">H_D#_62</text>
<text x="178.9" y="200.5">H_D#_61</text>
<text x="193.5" y="203.2">H_DSTBN#_3</text>
<text x="193.5" y="200.5">H_DSTBN#_2</text>
<text x="281.7" y="200.5">BI</text>
<text x="281.7" y="203.1">BI</text>
<text x="178.9" y="205.8">H_D#_63</text>
<text x="193.5" y="208.4">H_DSTBP#_0</text>
<text x="281.7" y="208.3">BI</text>
<text x="144.4" y="213.1">24.9</text>
<text x="151.1" y="213.1">1%</text>
<text x="155" y="213.1">1/16W</text>
<text x="178.9" y="213.6">H_SWING</text>
<text x="193.5" y="213.6">H_DSTBP#_2</text>
<text x="193.5" y="211">H_DSTBP#_1</text>
<text x="281.7" y="213.5">BI</text>
<text x="281.7" y="210.9">BI</text>
<text x="156.3" y="218.3">1005</text>
<text x="178.9" y="216.2">H_RCOMP</text>
<text x="193.5" y="216.2">H_DSTBP#_3</text>
<text x="195.6" y="221.4">H_REQ#_0</text>
<text x="281.7" y="221.4">BI</text>
<text x="281.7" y="216.2">BI</text>
<text x="195.6" y="226.6">H_REQ#_2</text>
<text x="195.6" y="224">H_REQ#_1</text>
<text x="106.2" y="231.8">OUT</text>
<text x="106.8" y="229.2">OUT</text>
<text x="178.9" y="231.9">H_CPUSLP#</text>
<text x="178.9" y="229.2">H_CPURST#</text>
<text x="195.6" y="231.9">H_REQ#_4</text>
<text x="195.6" y="229.2">H_REQ#_3</text>
<text x="196.6" y="239.6">H_RS#_1</text>
<text x="196.6" y="237.1">H_RS#_0</text>
<text x="281.7" y="237">BI</text>
<text x="178.9" y="244.9">H_DVREF</text>
<text x="178.9" y="242.3">H_AVREF</text>
<text x="196.6" y="242.3">H_RS#_2</text>
</g>
</svg>
